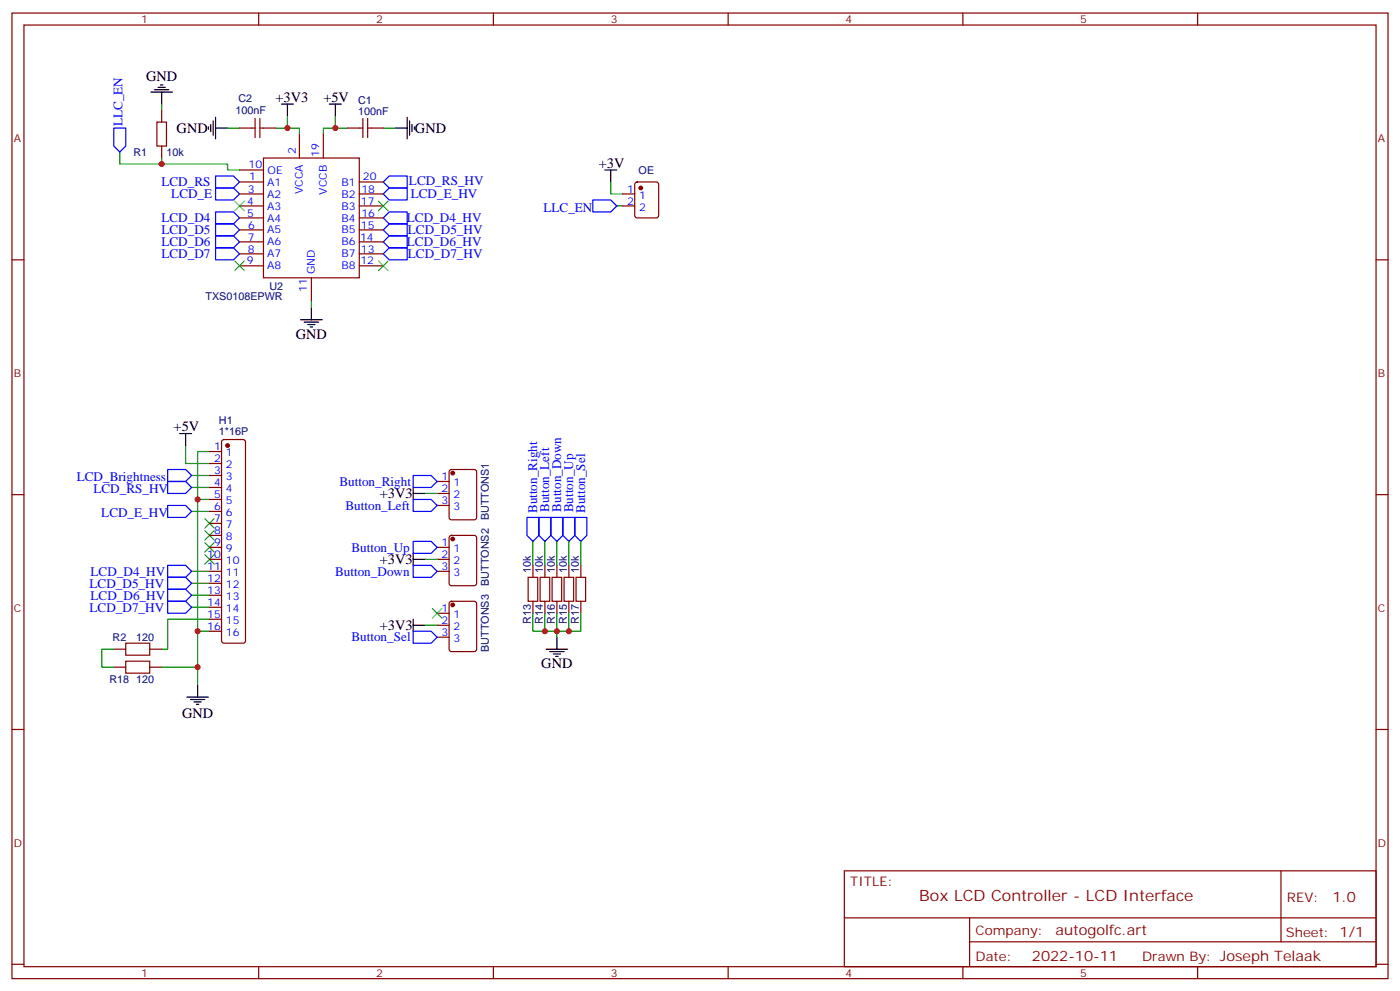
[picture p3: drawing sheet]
<svg xmlns="http://www.w3.org/2000/svg" width="412mm" height="292mm" viewBox="0 0 412 292" stroke-linecap="round" stroke-linejoin="round" font-family="sans-serif">
<g fill="none" stroke="#870000" stroke-width=".35">
<path d="M3.5 3.8h405.4v284.4h-405.4zM7.1 7.4h398.2v277.3h-398.2zM76.2 3.8v3.6M145.3 3.8v3.6M214.5 3.8v3.6M283.6 3.8v3.6M352.8 3.8v3.6M46.2 35.9h2.8v7.1h-2.8zM47.6 32.4v3.5M70.6 37.7h4.5M75.1 34.9v5.6M76.6 37.7h4.5"/>
<path d="M76.6 34.9v5.6M88.2 39.5v7M95.2 39.5v7M102.3 37.7h4.6M106.9 34.9v5.6M108.3 34.9v5.6M108.3 37.7h4.6M47.6 43v3.5M70.6 53.6h7M70.6 57.1h7M70.6 50.1h7M77.6 46.5h28.2v35.3h-28.2z"/>
<path d="M105.8 53.6h7.1M105.8 57.1h7.1M183.4 57.1h3.6M187.2 53.8l.5-.2h5.6l.7 .4v9.5l-.4 .6-5.9 .1-.7-.5v-9.4zM3.5 76.5h3.6M70.6 60.6h7M70.6 64.2h7M70.6 67.7h7M70.6 71.2h7M70.6 74.8h7M70.6 78.3h7M105.8 60.6h7.1"/>
<path d="M105.8 64.2h7.1M105.8 67.7h7.1M105.8 71.2h7.1M105.8 74.8h7.1M105.8 78.3h7.1M183.4 60.6h3.6M405.3 76.5h3.6M91.7 81.8v7.1M61.7 133h3.6M61.7 136.5h3.6M65.5 129.6l.5-.2h5.6l.5 .2 .2 .5v58.6l-.2 .5-.5 .2h-5.6l-.5-.2-.2-.5v-58.6zM132.5 138.5l.5-.2h6.7l.7 .4v13.7l-.5 .6-6.9 .1-.7-.5v-13.6z"/>
<path d="M3.5 145.7h3.6M61.7 140h3.6M61.7 143.5h3.6M61.7 147.1h3.6M61.7 150.6h3.6M61.7 154.1h3.6M61.7 157.7h3.6M128.8 141.8h3.5M128.8 145.3h3.5M128.8 148.8h3.5M132.5 157.9l.5-.2h6.7l.7 .4v13.7l-.5 .6-6.9 .1-.7-.5v-13.6zM405.3 145.7h3.6"/>
<path d="M61.7 161.2h3.6M61.7 164.7h3.6M61.7 168.2h3.6M61.7 171.8h3.6M61.7 175.3h3.6M61.7 178.8h3.6M128.8 161.2h3.5M128.8 164.7h3.5M128.8 168.2h3.5M132.5 177.3l.5-.2h6.7l.7 .4v13.7l-.5 .6-6.9 .1-.7-.5v-13.6zM155.6 170h2.8v7.1h-2.8zM157 166.5v3.5"/>
<path d="M157 177.1v3.5M159.1 170h2.8v7.1h-2.8zM160.5 166.5v3.5M160.5 177.1v3.5M162.6 170h2.9v7.1h-2.9zM164 166.5v3.5M164 177.1v3.5M166.2 170h2.8v7.1h-2.8zM167.6 166.5v3.5M167.6 177.1v3.5M169.7 170h2.8v7.1h-2.8zM171.1 166.5v3.5"/>
<path d="M171.1 177.1v3.5M33.5 191.2h3.5M33.5 196.5h3.5M37 189.4h7.1v3.5h-7.1zM37 194.7h7.1v3.5h-7.1zM44.1 191.2h3.5M44.1 196.5h3.5M61.7 182.4h3.6M61.7 185.9h3.6M128.8 180.6h3.5M128.8 184.1h3.5M128.8 187.6h3.5"/>
<path d="M3.5 214.8h3.6M405.3 214.8h3.6M248.7 256.4h156.6v28.3h-156.6zM377.3 256.5v20.8M248.7 270.3h156.5M285.6 277.3h119.6M285.6 270.3v14.1M3.5 284h3.6M76.2 284.7v3.5M145.3 284.7v3.5M214.5 284.7v3.5M283.6 284.7v3.5"/>
<path d="M352.8 284.7v3.5M405.3 284h3.6"/>
</g>
<g fill="none" stroke="#00f" stroke-width=".35">
<path d="M33.5 37.7h3.5v5.3l-1.7 1.8-1.8-1.8zM63.5 55.4h5.3l1.8 1.7-1.8 1.8h-5.3zM63.5 51.8h5.3l1.8 1.8-1.8 1.8h-5.3zM112.9 53.6l1.8-1.8h5.2v3.6h-5.2zM112.9 57.1l1.8-1.7h5.2v3.5h-5.2zM174.6 58.9h5.3l1.8 1.7-1.8 1.8h-5.3zM63.5 65.9h5.3l1.8 1.8-1.8 1.8h-5.3zM63.5 73h5.3l1.8 1.8-1.8 1.7h-5.3zM63.5 62.4h5.3l1.8 1.8-1.8 1.7h-5.3zM63.5 69.5h5.3l1.8 1.7-1.8 1.8h-5.3zM112.9 71.2l1.8-1.7h5.2v3.5h-5.2zM112.9 64.2l1.8-1.8h5.2v3.5h-5.2z"/>
<path d="M112.9 74.8l1.8-1.8h5.2v3.5h-5.2zM112.9 67.7l1.8-1.8h5.2v3.6h-5.2zM49.4 138.3h5.3l1.7 1.7-1.7 1.8h-5.3zM49.4 141.8h5.3l1.7 1.7-1.7 1.8h-5.3zM49.4 148.8h5.3l1.7 1.8-1.7 1.8h-5.3zM121.7 140h5.3l1.8 1.8-1.8 1.7h-5.3zM121.7 147.1h5.3l1.8 1.7-1.8 1.8h-5.3zM121.7 159.4h5.3l1.8 1.8-1.8 1.7h-5.3zM155.2 152.4h3.5v5.3l-1.7 1.7-1.8-1.7zM158.7 152.4h3.6v5.3l-1.8 1.7-1.8-1.7zM162.3 152.4h3.5v5.3l-1.8 1.7-1.7-1.7zM165.8 152.4h3.5v5.3l-1.7 1.7-1.8-1.7z"/>
<path d="M169.3 152.4h3.6v5.3l-1.8 1.7-1.8-1.7zM49.4 177.1h5.3l1.7 1.7-1.7 1.8h-5.3zM49.4 170h5.3l1.7 1.8-1.7 1.7h-5.3zM49.4 166.5h5.3l1.7 1.7-1.7 1.8h-5.3zM49.4 173.5h5.3l1.7 1.8-1.7 1.8h-5.3zM121.7 166.5h5.3l1.8 1.7-1.8 1.8h-5.3zM121.7 185.9h5.3l1.8 1.7-1.8 1.8h-5.3z"/>
</g>
<g fill="none" stroke="#000" stroke-width=".35">
<path d="M44.4 27.1h6.4M45.5 26.4h4.2M46.6 25.7h2.1M47.3 25h.7M47.6 27.1v3.6M61.4 37.4v.7M62.1 36.7v2.1M62.8 35.6v4.2M63.5 37.7h3.5M63.5 34.5v6.4M82.9 30.7h3.5M84.7 30.7v3.5"/>
<path d="M97 30.7h3.5M98.8 30.7v3.5M116.4 37.7h3.5M119.9 34.5v6.4M120.6 35.6v4.2M121.4 36.7v2.1M122.1 37.4v.7M178.2 50.1h3.5M179.9 50.1v3.5M88.5 94.2h6.4M89.6 94.9h4.2M90.7 95.6h2.1"/>
<path d="M91.4 96.3h.7M91.7 90.6v3.6M52.9 127.7h3.5M54.7 127.7v3.5M121.7 145.3h3.5M121.7 143.5v3.6M121.7 162.9v3.6M121.7 164.7h3.5M121.7 182.4v3.5M121.7 184.1h3.5M160.9 191.2h6.3M161.9 191.9h4.3"/>
<path d="M163 192.6h2.1M163.7 193.3h.7M164 187.6v3.6M55 205.3h6.4M56.1 206h4.2M57.1 206.7h2.2M57.9 207.4h.7M58.2 201.8v3.5"/>
</g>
<g fill="none" stroke="#008700" stroke-width=".35">
<path d="M47.6 30.7v1.7M67 37.7h3.6M81.1 37.7h3.6M84.7 34.2v3.5h3.5v1.8M98.8 34.2v3.5h-3.6v1.8M98.8 37.7h3.5M112.9 37.7h3.5M35.3 44.8v3.5h12.3M47.6 46.5v1.8h19.4v1.8h3.6M179.9 53.6v3.5h3.5M181.7 60.6h1.7M91.7 88.9v1.7"/>
<path d="M54.7 131.2v5.3h7M61.7 133h-3.5v14.1h3.5M56.4 140h5.3M56.4 150.6h5.3M56.4 143.5h5.3M58.2 147.1v38.8h3.5M125.2 145.3h3.6M157 159.4v7.1M160.5 159.4v7.1M164 159.4v7.1M167.6 159.4v7.1M171.1 159.4v7.1"/>
<path d="M56.4 178.8h5.3M56.4 175.3h5.3M56.4 171.8h5.3M56.4 168.2h5.3M125.2 164.7h3.6M33.5 191.2h-3.5v5.3h3.5M47.6 196.5h10.6M58.2 185.9v15.9M61.7 182.4h-12.3v8.8h-1.8M125.2 184.1h3.6M157 180.6v5.3h3.5v-5.3M164 180.6v5.3h-3.5"/>
<path d="M167.6 180.6v5.3h-3.6v1.7M171.1 180.6v5.3h-3.5"/>
</g>
<g fill="none" stroke="#3c3" stroke-width=".35">
<path d="M69.1 59.2l2.9 2.9M72 59.2l-2.9 2.9M111.5 59.2l2.8 2.9M114.3 59.2l-2.8 2.9M69.1 76.9l2.9 2.8M72 76.9l-2.9 2.8M111.5 76.9l2.8 2.8M114.3 76.9l-2.8 2.8M60.3 159.8l2.8 2.8M60.3 156.2l2.8 2.9M60.3 152.7l2.8 2.8M63.1 159.8l-2.8 2.8"/>
<path d="M63.1 156.2l-2.8 2.9M63.1 152.7l-2.8 2.8M60.3 163.3l2.8 2.8M63.1 163.3l-2.8 2.8M127.4 179.2l2.8 2.8M130.2 179.2l-2.8 2.8"/>
</g>
<g fill="#870000" stroke="#870000" stroke-width=".35">
<circle cx="67" cy="131.2" r=".53"/>
<circle cx="133.3" cy="139.3" r=".53"/>
<circle cx="133.3" cy="158.7" r=".53"/>
<circle cx="133.3" cy="178.1" r=".53"/>
<circle cx="188.7" cy="55.4" r=".53"/>
</g>
<g fill="#c00">
<circle cx="98.8" cy="37.7" r=".88"/>
<circle cx="47.6" cy="48.3" r=".88"/>
<circle cx="58.2" cy="185.9" r=".88"/>
<circle cx="58.2" cy="147.1" r=".88"/>
<circle cx="84.7" cy="37.7" r=".88"/>
<circle cx="160.5" cy="185.9" r=".88"/>
<circle cx="164" cy="185.9" r=".88"/>
<circle cx="167.6" cy="185.9" r=".88"/>
<circle cx="58.2" cy="196.5" r=".88"/>
</g>
<text font-size="4.6" fill="#800" x="270.8" y="265.5">Box LCD Controller - LCD Interface</text>
<g font-size="4.2">
<text x="43" y="24">GND</text>
<text x="81.1" y="30">+3V3</text>
<text x="95.2" y="30">+5V</text>
<text x="52" y="39.1">GND</text>
<text x="122.2" y="39.1">GND</text>
<text x="176.4" y="49.4">+3V</text>
<text x="87.1" y="99.8">GND</text>
<text x="51.2" y="127">+5V</text>
<text x="111.9" y="146.8">+3V3</text>
<text x="111.9" y="166.2">+3V3</text>
<text x="111.9" y="185.6">+3V3</text>
<text x="159.5" y="196.8">GND</text>
<text x="53.6" y="211.4">GND</text>
</g>
<g font-size="4.2" fill="#800">
<text x="392.5" y="265.7">1.0</text>
<text x="310.9" y="275.3">autogolfc.art</text>
<text x="304" y="283.1">2022-10-11</text>
</g>
<g font-size="3.9" fill="#00f">
<text x="36.1" y="37.2" transform="rotate(-90 36.1 37.2)">LLC_EN</text>
<text x="47.5" y="54.9">LCD_RS</text>
<text x="50.5" y="58.4">LCD_E</text>
<text x="120.5" y="54.4">LCD_RS_HV</text>
<text x="121" y="58.4">LCD_E_HV</text>
<text x="47.5" y="65.4">LCD_D4</text>
<text x="119.9" y="65.4">LCD_D4_HV</text>
<text x="160.1" y="62.3">LLC_EN</text>
<text x="47.5" y="69">LCD_D5</text>
<text x="120.2" y="69">LCD_D5_HV</text>
<text x="47.5" y="76">LCD_D7</text>
<text x="47.5" y="72.5">LCD_D6</text>
<text x="119.9" y="72.5">LCD_D6_HV</text>
<text x="120.2" y="76">LCD_D7_HV</text>
<text x="22.6" y="141.8">LCD_Brightness</text>
<text x="100" y="143">Button_Right</text>
<text x="27.5" y="145.3">LCD_RS_HV</text>
<text x="29.8" y="152.4">LCD_E_HV</text>
<text x="101.7" y="150.1">Button_Left</text>
<text x="158.3" y="151.1" transform="rotate(-90 158.3 151.1)">Button_Right</text>
<text x="161.8" y="150.8" transform="rotate(-90 161.8 150.8)">Button_Left</text>
<text x="165.3" y="150.7" transform="rotate(-90 165.3 150.7)">Button_Down</text>
<text x="168.9" y="150.9" transform="rotate(-90 168.9 150.9)">Button_Up</text>
<text x="172.4" y="151.1" transform="rotate(-90 172.4 151.1)">Button_Sel</text>
<text x="103.5" y="162.4">Button_Up</text>
<text x="26.4" y="173">LCD_D5_HV</text>
<text x="26.7" y="169.5">LCD_D4_HV</text>
<text x="98.7" y="169.5">Button_Down</text>
<text x="26.7" y="176.6">LCD_D6_HV</text>
<text x="26.4" y="180.1">LCD_D7_HV</text>
<text x="103.5" y="188.9">Button_Sel</text>
</g>
<g font-size="3.9" fill="#800">
<text x="250.5" y="261">TITLE:</text>
<text x="379.1" y="265.7">REV:</text>
<text x="287.4" y="275.2">Company:</text>
<text x="378.7" y="275.8">Sheet: 1/1</text>
<text x="287.4" y="282.9">Date:</text>
<text x="336.4" y="283">Drawn By: Joseph Telaak</text>
</g>
<g font-size="3.2" fill="#800">
<text x="41.6" y="6.8">1</text>
<text x="110.8" y="6.8">2</text>
<text x="179.9" y="6.8">3</text>
<text x="249.1" y="6.8">4</text>
<text x="318.2" y="6.8">5</text>
<text x="4.1" y="41.9">A</text>
<text x="405.9" y="41.9">A</text>
<text x="4.1" y="111.1">B</text>
<text x="405.9" y="111.1">B</text>
<text x="4.1" y="180.2">C</text>
<text x="405.9" y="180.2">C</text>
<text x="4.1" y="249.4">D</text>
<text x="405.9" y="249.4">D</text>
<text x="41.6" y="287.7">1</text>
<text x="110.8" y="287.7">2</text>
<text x="179.9" y="287.7">3</text>
<text x="249.1" y="287.7">4</text>
<text x="318.2" y="287.7">5</text>
</g>
<g font-size="3.2" fill="#000080">
<text x="69.4" y="33.6">100nF</text>
<text x="70.2" y="30">C2</text>
<text x="105.5" y="33.8">100nF</text>
<text x="105.5" y="30.7">C1</text>
<text x="39.3" y="45.9">R1</text>
<text x="49" y="45.9">10k</text>
<text x="188.1" y="51.2">OE</text>
<text x="60.5" y="88.2">TXS0108EPWR</text>
<text x="79.4" y="85.3">U2</text>
<text x="64.5" y="125">H1</text>
<text x="64.5" y="128.2">1*16P</text>
<text x="144" y="153.1" transform="rotate(-90 144 153.1)">BUTTONS1</text>
<text x="144" y="172.5" transform="rotate(-90 144 172.5)">BUTTONS2</text>
<text x="156.3" y="168.6" transform="rotate(-90 156.3 168.6)">10k</text>
<text x="159.9" y="168.6" transform="rotate(-90 159.9 168.6)">10k</text>
<text x="163.4" y="168.6" transform="rotate(-90 163.4 168.6)">10k</text>
<text x="166.9" y="168.6" transform="rotate(-90 166.9 168.6)">10k</text>
<text x="170.5" y="168.6" transform="rotate(-90 170.5 168.6)">10k</text>
<text x="156.4" y="183.6" transform="rotate(-90 156.4 183.6)">R13</text>
<text x="159.9" y="183.6" transform="rotate(-90 159.9 183.6)">R14</text>
<text x="163.4" y="183.6" transform="rotate(-90 163.4 183.6)">R16</text>
<text x="166.9" y="183.6" transform="rotate(-90 166.9 183.6)">R15</text>
<text x="170.5" y="183.6" transform="rotate(-90 170.5 183.6)">R17</text>
<text x="33.2" y="188.8">R2</text>
<text x="40.1" y="188.8">120</text>
<text x="144" y="191.9" transform="rotate(-90 144 191.9)">BUTTONS3</text>
<text x="32.3" y="201.1">R18</text>
<text x="40.1" y="201.1">120</text>
</g>
<g font-size="3.2" fill="#00f">
<text x="87.1" y="45.3" transform="rotate(-90 87.1 45.3)">2</text>
<text x="94.1" y="46.3" transform="rotate(-90 94.1 46.3)">19</text>
<text x="73.2" y="49.6">10</text>
<text x="73.4" y="53">1</text>
<text x="78.8" y="51.3">OE</text>
<text x="106.9" y="53.1">20</text>
<text x="73" y="56.8">3</text>
<text x="78.7" y="54.6">A1</text>
<text x="78.7" y="58.2">A2</text>
<text x="89.3" y="57.2" transform="rotate(-90 89.3 57.2)">VCCA</text>
<text x="96.3" y="57.4" transform="rotate(-90 96.3 57.4)">VCCB</text>
<text x="100.6" y="58.2">B2</text>
<text x="100.6" y="54.6">B1</text>
<text x="106.5" y="56.8">18</text>
<text x="184.8" y="56.8">1</text>
<text x="188.3" y="58.5">1</text>
<text x="72.8" y="60.4">4</text>
<text x="72.8" y="63.8">5</text>
<text x="78.7" y="61.7">A3</text>
<text x="78.7" y="65.2">A4</text>
<text x="100.6" y="65.2">B4</text>
<text x="100.6" y="61.7">B3</text>
<text x="106.3" y="60.3">17</text>
<text x="106.5" y="63.8">16</text>
<text x="184.8" y="60.3">2</text>
<text x="188.3" y="62.1">2</text>
<text x="73" y="70.9">7</text>
<text x="73.1" y="67.3">6</text>
<text x="78.7" y="68.8">A5</text>
<text x="100.6" y="68.8">B5</text>
<text x="106" y="70.9">14</text>
<text x="106.3" y="67.3">15</text>
<text x="72.7" y="77.8">9</text>
<text x="73" y="74.4">8</text>
<text x="78.7" y="72.3">A6</text>
<text x="78.7" y="75.8">A7</text>
<text x="100.6" y="75.8">B7</text>
<text x="100.6" y="72.3">B6</text>
<text x="106.2" y="77.8">12</text>
<text x="106.3" y="74.4">13</text>
<text x="78.7" y="79.3">A8</text>
<text x="92.8" y="80.8" transform="rotate(-90 92.8 80.8)">GND</text>
<text x="100.6" y="79.3">B8</text>
<text x="90.4" y="86.1" transform="rotate(-90 90.4 86.1)">11</text>
<text x="63.1" y="132.6">1</text>
<text x="63.1" y="136.1">2</text>
<text x="66.6" y="134.4">1</text>
<text x="66.6" y="137.9">2</text>
<text x="63.1" y="139.7">3</text>
<text x="63.1" y="143.2">4</text>
<text x="66.6" y="141.4">3</text>
<text x="130.1" y="141.4">1</text>
<text x="133.6" y="143.2">1</text>
<text x="63.1" y="146.7">5</text>
<text x="66.6" y="145">4</text>
<text x="66.6" y="148.5">5</text>
<text x="130.1" y="145">2</text>
<text x="130.1" y="148.5">3</text>
<text x="133.6" y="146.7">2</text>
<text x="63.1" y="150.2">6</text>
<text x="63.1" y="153.8">7</text>
<text x="66.6" y="152">6</text>
<text x="66.6" y="155.5">7</text>
<text x="133.6" y="150.2">3</text>
<text x="63.1" y="157.3">8</text>
<text x="63.1" y="160.8">9</text>
<text x="66.6" y="159.1">8</text>
<text x="130.1" y="160.8">1</text>
<text x="61.1" y="164.4">10</text>
<text x="61.1" y="167.9">11</text>
<text x="66.6" y="162.6">9</text>
<text x="66.6" y="166.1">10</text>
<text x="130.1" y="164.4">2</text>
<text x="130.1" y="167.9">3</text>
<text x="133.6" y="162.6">1</text>
<text x="133.6" y="166.1">2</text>
<text x="61.1" y="171.4">12</text>
<text x="66.6" y="169.7">11</text>
<text x="66.6" y="173.2">12</text>
<text x="133.6" y="169.7">3</text>
<text x="61.1" y="174.9">13</text>
<text x="61.1" y="178.5">14</text>
<text x="66.6" y="176.7">13</text>
<text x="61.1" y="182">15</text>
<text x="61.1" y="185.5">16</text>
<text x="66.6" y="180.2">14</text>
<text x="66.6" y="183.8">15</text>
<text x="130.1" y="180.2">1</text>
<text x="130.1" y="183.8">2</text>
<text x="133.6" y="182">1</text>
<text x="133.6" y="185.5">2</text>
<text x="66.6" y="187.3">16</text>
<text x="130.1" y="187.3">3</text>
<text x="133.6" y="189.1">3</text>
</g>
</svg>
